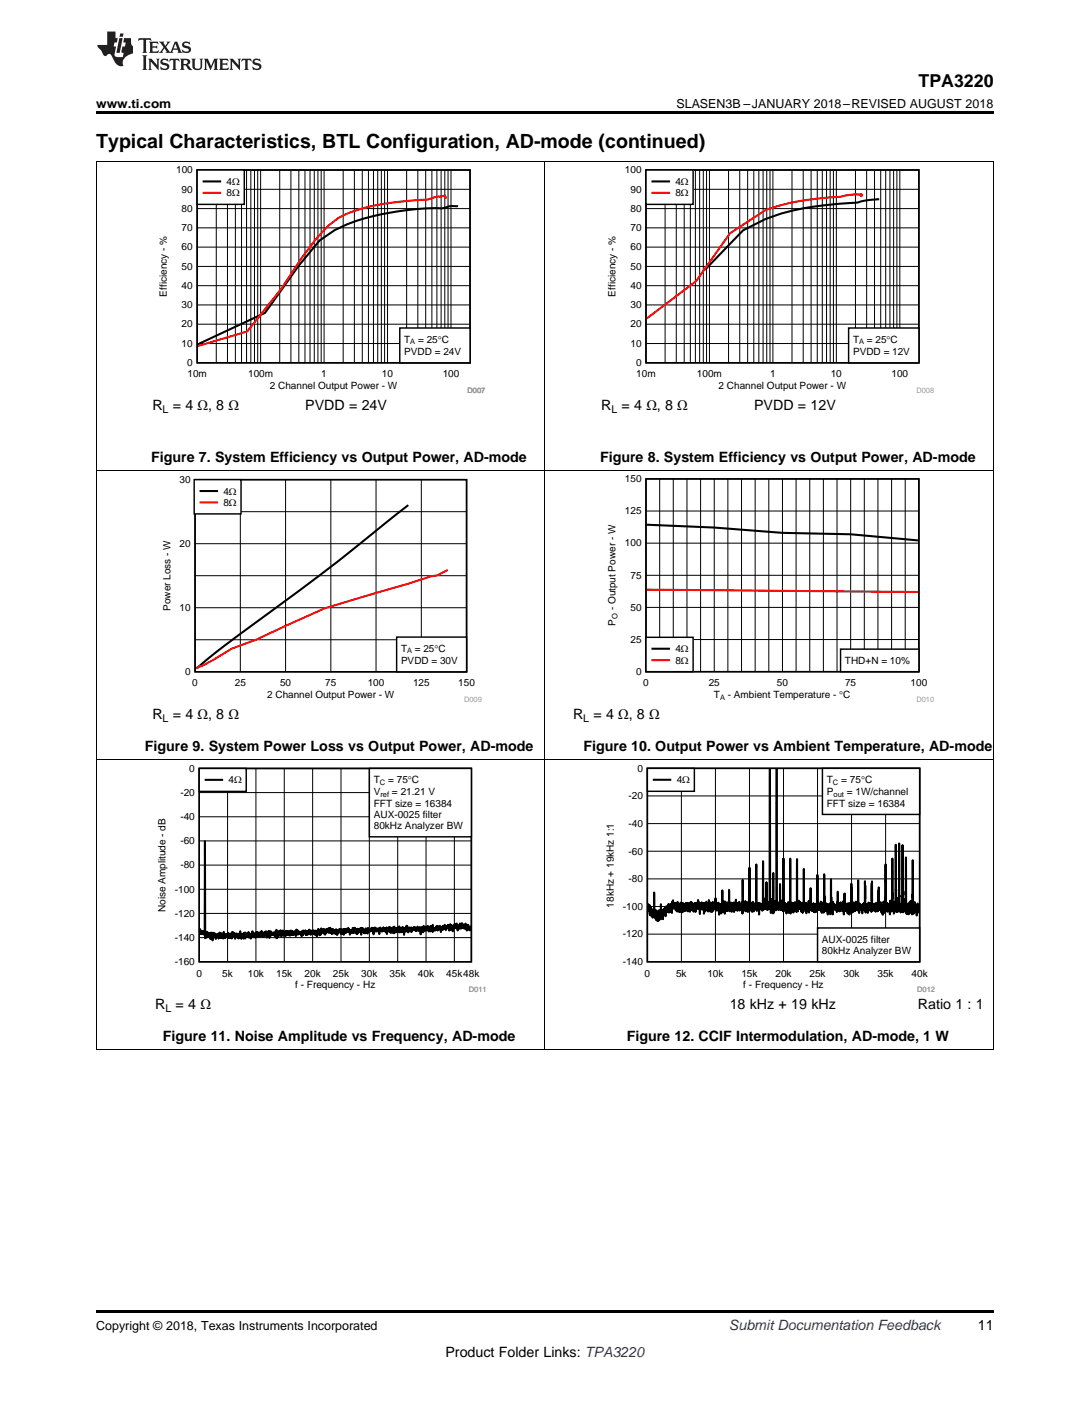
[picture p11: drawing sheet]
<svg xmlns="http://www.w3.org/2000/svg" width="216mm" height="279mm" viewBox="0 0 216 279" stroke-linecap="round" stroke-linejoin="round" font-family="sans-serif">
<path d="M19 208h.2zM196.7 208h.1zM19 259.7h177.8v.5h-177.8z" fill="#000"/>
<path d="M19.1 150.5v57.5M107.9 150.5v57.5M196.8 150.5v57.5M19 208h177.8" fill="none" stroke="#000" stroke-width=".2"/>
<path d="M30.9 151.5h65.2v45.2h-65.2z" fill-rule="evenodd" fill="#fff"/>
<path d="M39.5 152.3h53.9v38.3h-53.9z" fill="none" stroke="#000" stroke-width=".29"/>
<g fill="none" stroke="#000" stroke-width=".2">
<path d="M39.5 157.1h53.9M45.1 152.3v38.3M50.7 152.3v38.3M56.3 152.3v38.3M61.9 152.3v38.3M67.5 152.3v38.3M73.2 152.3v38.3M78.8 152.3v38.3M84.4 152.3v38.3M90 152.3v38.3M39.5 176.2h53.9M39.5 171.4h53.9"/>
<path d="M39.5 166.6h53.9M39.5 161.8h53.9M39.5 185.8h53.9M39.5 181h53.9"/>
</g>
<path d="M93.2 183.9v.4v-.7l-.2 .7-.2-1-.1 .5v-.6l-.1 .9-.1-.5v.8v-.8l-.1 .5-.1-.3v.4l-.1-1.2v.7l-.1 .1-.1-.3v.5l-.2-.5v.2v-.5l-.1 .6-.1-.5v.4l-.1-.8-.1 1.1v-.8l-.2 .8-.1-1v1l-.1-.8-.2 .9-.1-.6v.1v.8l-.2-1.4-.1 .9-.2-.6v.5v-.3l-.1 .3v-.7l-.2 .9v-.6l-.1 .5v-.3l-.1 .9-.1-1.1v.4l-.1-.4-.2 .8-.1-1.1-.2 1.3-.1-1v.5l-.1-.5v.5v-.6l-.1 .6v-.5l-.1 .3-.1-.1-.2 .7-.1-.6v.4l-.1-.4v.4v-.8l-.1 .8-.1-.4-.1 .5-.1-.7v.6l-.1-.3v.4l-.1-.5-.2 1-.1-1.1v.4l-.1-.4v.6l-.1-.6-.1 .6-.1-.6-.1 .8-.1-.8v.6l-.1-.7-.2 .7v-.4l-.1 .6v-.5l-.1 .3v-.3l-.1 .5-.1-.4-.1 .2-.1-.9v1.4l-.1-1.2-.1 .6-.1-.6v.7l-.1-.7-.1 1.1v-.8l-.1 .5-.1-.4-.1 .7-.1-1-.3 .6-.1-.6-.1 .9v-.7l-.1 .4-.2-.4v.4l-.1-.7-.1 1.2-.1-.9-.1 .6-.1-.7-.1 .5v-.3l-.1 1.2v-1.3l-.1 .6v-.6l-.2 .4v-.4l-.1 .7v-.4l-.2 .1v-.6l-.1 .8-.1-.5v.6l-.1-.6-.1 .6v-.7l-.1 .4v-.4l-.1 .4-.1-.5v.5l-.1-.3-.2 .5-.1-.6-.1 .9v-.9l-.1 .8-.1-.7-.1 .5v-.6l-.1 .5v-.4l-.1 .4-.1-.3v.8l-.2-1.3-.1 .6-.1-.6-.1 1.1v-.5l-.1 .5v-.5l-.1 .4v-.5l-.1 .4v-.3l-.1 1.2v-1.4l-.1 .3-.1-.4v.5v-.4l-.1 .7v-.9l-.1 1-.1-.6v.4l-.2-.6v.8l-.1-.6-.1 .3v-.8l-.1 1.1v-.5l-.1-.1v.4l-.1-.7-.2 .9-.1-.8-.1 .9-.2-.9v.6l-.1-.9-.1 1.3v-.7v.4l-.2-.8-.1 1-.2-.9-.1 .9v-.9v.9l-.1-1.1-.1 .9-.1-.9v.9l-.1-.6-.1 .5v-.3l-.1 .2-.1-.3v.3v-.2l-.1 .9v-1.3v.8l-.1-.7v.5l-.1-.4v.7l-.1-.6-.1 .4-.1-.6-.1 .4-.1-.5-.1 .7-.1-.5v.6l-.1-.4-.1 .4-.1-.8-.1 .4v-.4l-.2 1.3-.1-1.2-.2 .6-.1-.3v.4l-.1-.6v.5l-.2-.5v.6l-.1-.8-.2 .9-.1-.8v1.2l-.1-1-.1 .5-.1-.8-.1 .5v-.4l-.1 .6v-.4l-.2 .3v-.2v.4l-.3-.4-.1 .3v-.6l-.1 1.1-.1-.9-.1 .7v-.8l-.1 .6-.1-.6-.1 .9-.1-.6-.2 .5-.1-.9-.1 .6-.1-.5-.1 .6v-.4l-.1 1v-1.3v.9l-.2-.8-.1 .7-.2-.6-.2 .9v-1l-.1 1.1-.1-.8-.1 .5-.1-.8-.1 .7-.1-.9v1l-.2-.8v.8l-.1-.9-.1 1-.1-.5-.1 .4v-.3v.2l-.1-.4v.5v-.5l-.1 .5-.1-.5v.9v-1l-.1 .5-.2-.8-.2 .8-.1-.7-.2 .8-.2-.7-.1 .8v-.8l-.1 1.1-.1-1.1-.2 1-.1-1-.2 1-.1-1-.1 .5-.1-.5-.2 .9v-.6l-.1 .3v-.4l-.1 .5v-.5v1l-.2-1.1-.1 .9v-.9l-.1 .8-.1-.7-.2 .7-.2-.9-.1 .9v-.9l-.1 1v-.8v.7l-.3-1.2-.2 1-.1-.9-.1 .8-.1-.5v.5l-.1-.5-.1 .4v-.5v.6v-.5l-.1 .5-.1-.3v.6l-.1-.7v.9l-.1-1-.1 .9-.1-1v.4l-.1-.4-.1 .7-.2-.5-.1 .6v-.9l-.1 1.3-.1-.7-.1 .5v-.5v.7l-.1-1.1-.1 .4-.1-.5v.4l-.1-.1v.2v-.2l-.1 .3v.8l-.3-1.1-.1 .8-.1-.5v.3l-.1-.6v.6l-.1-.7-.2 .6v-.3v.4l-.1-.5v.4l-.1-.5-.1 .8v-.7l-.1 .7-.3-1v.8v-.4l-.1 .3-.1-.4-.1 .7-.2-.7-.1 .8-.1-1-.1 .6-.2-.4-.1 .4v-.5l-.1 .9v-.7l-.1 .4-.1-.5v1v-.8l-.1 .7-.1-.7-.1 .3-.1 .1v-.4l-.1 .4-.1-.6-.1 .6-.1-.7-.1 .8v-.8l-.1 .5-.1-.7-.1 1.3-.1-.9v.5l-.1-.6-.3 .8-.1-.8-.2 .8-.1-.9-.1 .9-.1-.9-.1 1v-.8l-.3 .7v-.8l-.1 .8-.1-.8v.7l-.2-.4v.4l-.1-.7v1v-.9l-.1 .8-.1-.5v.2l-.2-.4-.1 .8-.1-1.1v.8v-.7l-.3 1-.1-1.2v.9l-.2-.8-.1 .7v-.6l-.1 .8v-.4l-.1 .7-.1-.8v.5l-.1-.3v.9l-.2-1.7-.1 1.6v-1.4l-.2 1.1-.2-.7v.5v-.5l-.1 .4-.1-.4-.1 .4v-.3l-.1 .2-.1-.2v.5v-.8l-.1 .7-.1-.7-.1 1.3-.2-1.4v.8v-.6l-.1 .6-.1-.7-.1 1.2-.2-1.2v.7l-.1-.7-.1 .7v-.6l-.2 .6v-.5l-.1 .9-.1-.5v.5v-.4l-.2 .3v-.6v.5l-.1-1v.8l-.1-.3-.2 .5-.1-.7v.7l-.1-.5-.1 .7-.2-1-.2 .6v-.6l-.2 1.1v-.8l-.2 .5-.2-.6v.6v-.5l-.1 .7-.1-1.2-.1 .8v-.5v.5l-.1-.3-.1 .5v-.2v.7l-.2-.7v.4l-.1-.7-.1 .8-.1-1.1-.1 1v-.8l-.1 .7-.1-.4-.1 .3-.1-.2v.3l-.1-.8v1.2l-.2-1.2-.1 1.2-.2-1-.1 .4v-.3l-.2 .9-.1-.5-.1 .2v-1.2l-.1 1.1v-.1l-.1 .2v-.5l-.1 .7v-.9l-.1 .9-.2-.9-.1 .6-.1-.6-.1 .6-.1-.6v1l-.4-1.2v.5v-.6l-.2 .9-.1-.9v1.3l-.1-1-.1 .9-.1-.9-.2 .8v-.6l-.1 .6v-.8v.8l-.1-.9-.1 .9-.1-.7-.1 .5v-.4l-.1 .4-.1-.4v.6l-.1-.5v.5l-.1-.4-.1 .3-.1-1-.1 1.3v-.9l-.2 .5v-.4v.4l-.2-.7-.1 1v-.7l-.1 .4-.1-.8v1.1l-.2-.7v.8l-.1-1v.6l-.1-.5v.5l-.1-.4-.1 .6-.1-.6v.8l-.1-.9-.1 .2-.1-.4-.1 .8-.1-.6-.1 .6v-.9l-.1 1.5-.1-1.3v.9l-.2-1.1-.1 1.3-.2-1.1-.1 .4v-.6l-.2 .9-.1-.9-.1 .8v-1l-.1 1.2-.1-.8v.7l-.1-.6-.1 .8v-19.2l-.1 18.6v-.2h-.1v-.6l-.3 .6v-.6l-.2 .5-.1-.3v.4l-.2-1.1" fill="none" stroke="#000" stroke-width=".41"/>
<path d="M73.2 152.3h20.2v13.5h-20.2z" fill-rule="evenodd" fill="#fff"/>
<path d="M73.2 152.3h20.2v13.5h-20.2z" fill="none" stroke="#000" stroke-width=".29"/>
<path d="M39.5 152.3h9.3v4.5h-9.3z" fill-rule="evenodd" fill="#fff"/>
<path d="M39.5 152.3h9.3v4.5h-9.3z" fill="none" stroke="#000" stroke-width=".29"/>
<path d="M40.7 154.5h3.3" fill="none" stroke="#000" stroke-width=".41"/>
<path d="M119.7 151.5h65.5v45.2h-65.5z" fill-rule="evenodd" fill="#fff"/>
<path d="M128.2 152.3h54v38.3h-54z" fill="none" stroke="#000" stroke-width=".29"/>
<g fill="none" stroke="#000" stroke-width=".2">
<path d="M128.2 157.7h54M135 152.3v38.3M141.7 152.3v38.3M148.5 152.3v38.3M155.2 152.3v38.3M161.9 152.3v38.3M168.7 152.3v38.3M175.4 152.3v38.3M128.2 179.6h54M128.2 174.2h54M128.2 168.7h54M128.2 163.2h54"/>
<path d="M128.2 185.1h54"/>
</g>
<path d="M152.5 152.4l-.2 27.8-.2-1.4-.1 1.5v-1l-.1 1-.1-5.5v5.1l-.1-.8v1l-.2-2.1v1.5l-.1-.5v.5v-.5l-.1 1.2-.1-1.3v1.3l-.1-9.6v8.7l-.1 1.2-.2-1.4v.9l-.2-.9v1.1l-.1-.5v.4l-.1-1.1v2.2l-.2-2.2v1.4l-.1-1.5-.1 1.4-.1-1.1v1.3v-1.6l-.1 .6v-8.2v7.8v.2l-.1-.3-.1 1.2v-1.2l-.1 1-.1-.6-.1 .5v-.4v1.1l-.2-1.9-.1 2-.1-1.6v1.1l-.1-1.3-.2 1.5-.1-8.5-.1 7.4v.4v-.8v1.7l-.1-1.5-.1 1.1v-1.2l-.1 1.7-.1-1.9-.1 1.8v-1.7l-.1 1.2v-1l-.1 1.5-.1-2-.1 1.7-.1-1.3v1.4l-.2-1.1v1.5l-.1-6.4v6.6l-.1-2.2-.1 1.3-.1-1.1v1v-.7l-.1 .8v-.8l-.1 .4-.1-.6v1.3l-.1-1.7v1.6l-.1-1.1v1l-.1-.9-.1 1.2-.1-1.5-.1 .7-.1-.7v1.4v-2.1l-.1 2-.1-1.1-.1 .9v-.9l-.1 1.5-.1-1.9v1.3l-.1-1.1-.2 1.3v-1.4l-.1 1.8-.1-1.9-.1 1.4-.1-1.1v1.5l-.1-1.3-.1 .7v-3.7l-.1 3.8-.1-1.3v1.7l-.1-1.2v1.2l-.1-1.5-.2 1.5v-1.7l-.1 1.1-.1-1.3v2.5v-2.3l-.1 1.6-.1-1.4-.1 1.6v-2.1l-.1 2.2-.1-4.3-.1 3.3v-.2v.4l-.1-.6v1.7l-.1-1.9-.1 1.1v-1.1l-.2 1.2v-.7l-.1 1.6-.1-2.3-.1 1.2-.1-1v1.1l-.1-1.3-.1 1.5-.1-.8v.7l-.1-2.3v2.2v-1.6l-.1 .8v-.6v1l-.1-.3v.5v-.6l-.1 .8v-1.1l-.1 1v-1.1l-.1 1.5v-1.8l-.2 2v-1.6v1.2l-.2-1.3v1.6l-.1-1.3-.1 1.3v-1.9l-.1 1.6-.1-.7v.4v-1.6l-.1 2.2-.1-1.7v1.7v-1.3l-.2 1.1v-1.1v1l-.1-1.6-.1 1.1v-.8l-.1 .6-.1-.6v1.7l-.1-1.7-.1 2.1v-1.7v.5l-.1-.7v.8v-1.1l-.1 1.3v-.9l-.1 .8-.1-1.3-.1 1.4-.1-1.2-.1 1.1v-1v.8v-.5l-.1 1.7v-1.8l-.1 .8-.1-1.3v1.1v-.9l-.1 .8v-1.5l-.1 1.8-.1-1.2v.9l-.1-.5-.1 .8-.1-1v1.6l-.1-1.7v1.6l-.1-1.6v1.3l-.1-1.2v1.2l-.1-.9v.2v1l-.1-1.2v.5l-.1-.7-.1 1.1-.1-1.4v1.4v-1.3l-.1-.2v1.4l-.1-1.4-.1 1.9-.1-1.4v.5l-.1-.5-.1 1.3v-1.4l-.1 .9v-1.1l-.1 1.6v-1.7l-.1 1.1-.1-1v1.4v-1.2l-.1 1.2v-1.3v1.2l-.1-1.3v.9l-.2-.8v1.4l-.2-1.3v1.1l-.2-1.3v1.8v-1.8l-.1 1.6v-1.5l-.1 1.3v-1.2v1l-.2-1.3v1.8v-1.6l-.2 1.1v-.9l-.1 1.4v-1.6l-.1 .9-.1-1-.1 .7v-1v1.9l-.1-1.5v1.4l-.1-1.6v1.2l-.1-1.1v1.4l-.1-1v.4l-.1-.6v.7l-.1-.9-.1 1-.1-1-.1 .4v-1v1.7l-.2-1.4v2.2v-1.5l-.1 .6v-.8v1.3l-.1-1.3-.1 1.5-.1-1.5v1.3l-.1-1.2-.1 1.5-.1-1.7-.1 1.5-.1-.9v1v-1l-.1 .9-.1-1v.8l-.1-.7-.1 1.9-.1-1.7-.1 1.4v-1.2l-.1 1.1-.1-1-.1 1.9v-1.4v.2v-.3l-.1 .5v-.6v.9l-.1-1.1-.1 1.7-.1-2.8v2.8l-.2-1.5v1.7l-.1-1.9-.1 2.1-.1-1.7v1.6l-.1-1.4v.7v-.4v1.3l-.1-1.4v.5l-.1-.9v1.3l-.1-1.6v1.9l-.1-1.9-.1 1.6-.1-1.7v.8l-.1-.8v.7v-4.1l-.1 4.3-.1-1-.1 1.7-.2-1.6v1.2l-.2-1.7v1.1v-.2v.3v-.7l-.1 .7v-.7v1.1l-.1-2.1-.1 1.1-.2-1v1v-1.3v.6v-.4M152.5 152.4v26.7l.2 .6v-.5v1.7l.2-2.7 .1 1.8v-1.2l.1 .6v-.2v1.8l.1-8v7.9l.2-2.4 .1 1.4v-.4v.7l.1-1.1 .1 1.3 .1-1v.7v-27.7M153.9 152.4v26.1l.1 1.3v-.6v.8l.1-.7 .1 1v-1.3l.1 1.2 .1-1 .1 1v-5v4.8l.1-.8v1.1l.1-1.4v1.5l.1-2 .1 1.3 .1-.7v.9v-.9v1.4l.1-1v1.2l.1-10.5v10.2l.1-1.7v1.8v-1.4l.1 1 .1-1 .1 1.4v-1.2l.2 1.8v-1.8l.2 1.4v-1.4l.1 1v-1.4l.1 2.1 .2-1.8v.5v-.6v1.1l.1-1.2v.5v-9.3l.1 10.9 .2-2.1v1.1l.2-1v.5v-.4v1.1l.1-.9v1.5l.1-1.9 .1 .8v-.5l.1 1.2 .1-1.6v1.6l.1-1.1 .1 .6v-.8l.1 1.6 .1-10.5v9.1v-.1l.1 1.4 .2-2.1 .2 1.7v-1.5l.2 1.1v-.7l.1 1.5 .1-1.2v.9v-1.4l.1 .8v-.6l.1 1.7 .1-1.3v.8l.1-8.1 .1 8.3 .1-1.6 .1 1.4 .1-1.4 .1 2.1 .1-2v1.5l.1-1v.3l.1-.6v.7v-.7l.1 1.3 .1-2 .1 2.3 .1-1.8v1.4v-1l.1 .7v-.5v.2l.1-3.8v3.8v-.7l.1 .9 .1-.7v1.2l.1-1.3 .1 1.2v-.9l.1 .8v-1.3l.1 1.7 .1-1.5v1.6l.1-1.7 .1 1.5 .1-.9v.9l.1-1.6v1.6l.1-1.3v1.3l.1-7.2 .1 6.6v-1l.2 1.3v-1.1v1.1v-.8l.1-.2v.7l.1-.9v1l.1-1.1 .1 .8v-1.1v1.8l.1-1.3 .1 1.7v-2v1l.2-1 .1 1.6v-1.5v1.8l.2-7.6v7.2l.1-1.5 .2 1.7v-1.6l.1 1.4 .2-1.2 .1 2v-2l.1 1.4 .2-1.5v1.3l.1-1.4 .1 2.2v-1.6v1.4l.1-6.8v4.8v-1.2l.1 2.7 .2-1.5v2.2l.1-2.5 .1 1.6 .1-1.2v1.1l.1-1 .1 1v-.7l.1 .4v-.4l.1 .4v-.4v.8l.1-1.1 .1 1.5v-1.9l.1 1.7v-3.8l.1 3.7 .1-1.5 .1 1.5v-1l.1 1.2v-1.4v1.1v-.9l.2 1v-1.6l.1 1.3 .1-1 .1 1.4 .2-1.9 .1 2.6 .2-4.1 .1 3v-.3v.4l.1-.7v1v-1l.1 1 .1-1.3v1.3v-1.4l.1 1.3v-1.3l.1 1.9 .1-1.7v1.3l.1-1.6v2l.1-1.4v1.6l.1-1.7v.8l.1-1.3v1.7l.1-1.8 .1 .9v-4.7l.1 4v-3.2v3.9l.1-.4v1.2v-1.6l.1 1.8v-1.8l.1 1.1v-1.3l.1 1.6v-.7l.1 .9 .2-1.5v1.4l.1-1.8 .1 1.5 .1-.7v.7v-.8l.1 .7v-.6v.4v-.8l.1 .9 .1-5.6v6.1l.1-1.3 .1 1.7v-1.9l.1 1.3v-1.2l.1 1 .1-.8 .1 .6v-.6l.2 1.7 .1-1.8 .1 1v-1l.1 .6v-.8l.2 1.4v-5.8l.2 6.2v-1.5l.1 1.2 .1-1.3 .1 1.2 .1-.6v1.1v-1.5l.1 1.2 .1-1.8v1.5l.1-.9v.9l.1-.7v.5v-1.2l.1 .9v-.7l.1 1v-1l.1 1.5 .1-6 .1 5.9 .1-1.4v1.1l.2-1 .1 1.2v-1l.1 .6 .1-1v1.7l.2-1.4v.8l.1-1.2v1l.1-.6v1.3v-1.1l.2 1 .1-4.7v4.4l.1-.4v.5l.1-1.3 .1 1.2v-1.4l.2 2v-1.1l.2 .9v-1v1.7l.2-2.6 .2 2.2v-1.5l.2 1.1v-9.2l.1 8.6v-.2v.3v-.6l.1 .9 .1-1v1.3l.1-1.6 .1 1.6v-1.3v1.1l.1-.9 .1 .9 .1-.7v.7v-.9l.1 1.7 .1-2.8 .2 2.2 .1-1.7v.4l.1-9.2v10l.1-.5v.9l.1-.7 .1 1.2 .1-2.3v1.4l.2-.7v.7v-12.7l.1 12.6v-.3v1l.2-2.7 .1 2.7 .1-1.3 .1 .9v-.7v.1l.1-12.6v10.6v-.3l.2 3v-1l.1 1.4v-1.7l.2 1.5v-1.2l.1 1v-.7v.5v-.2l.1-12.5 .1 13.3 .2-2.7 .1 2.4 .1-1.7 .1 1.3v-10.2l.1 11.1 .1-2 .1 2.1v-1.3v-.2v1.3l.1-1.6v.6l.1-.7v2l.2-2.4 .2 2.1 .1-2.4 .2 2.7 .1-1.3v.6l.1-10 .1 10.6 .1-1.6 .1 1.4 .1-2.1 .1 1.7v-1.1l.1 1 .1-.8v.6v-.3l.1 1.5 .1-2.4 .1 1.8 .2-1.5v1.1" fill="none" stroke="#000" stroke-width=".41"/>
<path d="M162.9 152.3h19.3v9.1h-19.3z" fill-rule="evenodd" fill="#fff"/>
<path d="M162.9 152.3h19.3v9.1h-19.3z" fill="none" stroke="#000" stroke-width=".29"/>
<path d="M161.9 183.9h20.3v6.7h-20.3z" fill-rule="evenodd" fill="#fff"/>
<path d="M161.9 183.9h20.3v6.7h-20.3z" fill="none" stroke="#000" stroke-width=".29"/>
<path d="M128.2 152.3h9.3v4.5h-9.3z" fill-rule="evenodd" fill="#fff"/>
<path d="M128.2 152.3h9.3v4.5h-9.3z" fill="none" stroke="#000" stroke-width=".29"/>
<path d="M129.5 154.5h3.3" fill="none" stroke="#000" stroke-width=".41"/>
<path d="M19.1 93.3v57.2M107.9 93.3v57.2M196.8 93.3v57.2M19 150.5h177.8" fill="none" stroke="#000" stroke-width=".2"/>
<path d="M31.6 94.2h63.8v45h-63.8z" fill-rule="evenodd" fill="#fff"/>
<path d="M38.6 95h53.8v38.1h-53.8z" fill="none" stroke="#000" stroke-width=".29"/>
<path d="M47.6 95v38.1M56.6 95v38.1M65.5 95v38.1M74.5 95v38.1M83.5 95v38.1M38.6 114.1h53.8M38.6 107.7h53.8M38.6 101.4h53.8M38.6 126.8h53.8M38.6 120.4h53.8" fill="none" stroke="#000" stroke-width=".2"/>
<path d="M80.9 100.1l-2.5 1.9a675 675 0 0 1-33.8 25.9l-5.8 4.5" fill="none" stroke="#000" stroke-width=".41"/>
<path d="M88.7 112.9l-2.1 1.1-1.2 .2-4.8 1.5-16.3 4.8-13.5 6.2-4.9 1.8-3.6 2.3-3.4 1.6" fill="none" stroke="#f00" stroke-width=".41"/>
<path d="M78.6 126.2h13.8v6.9h-13.8z" fill-rule="evenodd" fill="#fff"/>
<path d="M78.6 126.2h13.8v6.9h-13.8z" fill="none" stroke="#000" stroke-width=".29"/>
<path d="M38.5 95h9.2v6.8h-9.2z" fill-rule="evenodd" fill="#fff"/>
<path d="M38.5 95h9.2v6.8h-9.2z" fill="none" stroke="#000" stroke-width=".29"/>
<path d="M39.7 97.3h3.3" fill="none" stroke="#000" stroke-width=".41"/>
<path d="M39.7 99.6h3.3" fill="none" stroke="#f00" stroke-width=".41"/>
<path d="M119.8 94.1h65.2v45.1h-65.2z" fill-rule="evenodd" fill="#fff"/>
<path d="M128 94.9h54v38.2h-54z" fill="none" stroke="#000" stroke-width=".29"/>
<g fill="none" stroke="#000" stroke-width=".2">
<path d="M130.7 94.9v38.2M133.4 94.9v38.2M136.1 94.9v38.2M138.8 94.9v38.2M141.5 94.9v38.2M144.2 94.9v38.2M146.9 94.9v38.2M149.6 94.9v38.2M152.3 94.9v38.2M155 94.9v38.2M157.7 94.9v38.2M160.4 94.9v38.2"/>
<path d="M163.1 94.9v38.2M165.8 94.9v38.2M168.5 94.9v38.2M171.2 94.9v38.2M173.9 94.9v38.2M176.6 94.9v38.2M179.3 94.9v38.2M128 114h54M128 107.6h54M128 101.3h54M128 126.7h54M128 120.4h54"/>
</g>
<path d="M128.1 104l13.4 .5 13.5 1.1 13.5 .3 13.4 1.2" fill="none" stroke="#000" stroke-width=".41"/>
<path d="M128.1 116.8l53.8 .5" fill="none" stroke="#f00" stroke-width=".41"/>
<path d="M166.5 128.6h15.5v4.5h-15.5z" fill-rule="evenodd" fill="#fff"/>
<path d="M166.5 128.6h15.5v4.5h-15.5z" fill="none" stroke="#000" stroke-width=".29"/>
<path d="M128 126.3h9.3v6.8h-9.3z" fill-rule="evenodd" fill="#fff"/>
<path d="M128 126.3h9.3v6.8h-9.3z" fill="none" stroke="#000" stroke-width=".29"/>
<path d="M129.2 128.6h3.3" fill="none" stroke="#000" stroke-width=".41"/>
<path d="M129.2 130.8h3.3" fill="none" stroke="#f00" stroke-width=".41"/>
<path d="M19.1 32.1v61.2M107.9 32.1v61.2M196.8 32.1v61.2M19 93.3h177.8" fill="none" stroke="#000" stroke-width=".2"/>
<path d="M30.9 32.9h65.2v45.1h-65.2z" fill-rule="evenodd" fill="#fff"/>
<path d="M39.1 33.7h54v38.2h-54z" fill="none" stroke="#000" stroke-width=".29"/>
<g fill="none" stroke="#000" stroke-width=".2">
<path d="M39.1 37.5h54M42.8 33.7v38.2M45.1 33.7v38.2M46.6 33.7v38.2M47.8 33.7v38.2M48.8 33.7v38.2M49.7 33.7v38.2M50.4 33.7v38.2M51 33.7v38.2M51.6 33.7v38.2M55.4 33.7v38.2M57.6 33.7v38.2"/>
<path d="M59.2 33.7v38.2M60.4 33.7v38.2M61.4 33.7v38.2M62.2 33.7v38.2M63 33.7v38.2M63.6 33.7v38.2M64.2 33.7v38.2M68 33.7v38.2M70.2 33.7v38.2M71.8 33.7v38.2M73 33.7v38.2M74 33.7v38.2"/>
<path d="M74.8 33.7v38.2M75.5 33.7v38.2M76.2 33.7v38.2M76.8 33.7v38.2M80.5 33.7v38.2M82.8 33.7v38.2M84.3 33.7v38.2M85.5 33.7v38.2M86.5 33.7v38.2M87.4 33.7v38.2M88.1 33.7v38.2M88.7 33.7v38.2"/>
<path d="M89.3 33.7v38.2M39.1 56.6h54M39.1 52.8h54M39.1 49h54M39.1 45.2h54M39.1 41.3h54M39.1 68.1h54M39.1 64.2h54M39.1 60.4h54"/>
</g>
<path d="M90.7 40.9h-.6a5.2 5.2 0 0 0-2.6 .4 51.4 51.4 0 0 0-18.9 3.2l-2.3 1.1-3 2.1-4.1 4.9-6.7 9.4-13.3 6.2" fill="none" stroke="#000" stroke-width=".41"/>
<path d="M88.3 39.3l-.2-.5-.9 .2a4.4 4.4 0 0 0-2.5 .5l-1.5 .1a59.2 59.2 0 0 0-13.1 2.2 14 14 0 0 0-7.4 5.4l-2.9 3.9-4.2 6.2-6.6 8.4-9.8 2.9" fill="none" stroke="#f00" stroke-width=".41"/>
<path d="M79.2 65h13.9v6.9h-13.9z" fill-rule="evenodd" fill="#fff"/>
<path d="M79.2 65h13.9v6.9h-13.9z" fill="none" stroke="#000" stroke-width=".29"/>
<path d="M39.1 33.7h9.3v6.8h-9.3z" fill-rule="evenodd" fill="#fff"/>
<path d="M39.1 33.7h9.3v6.8h-9.3z" fill="none" stroke="#000" stroke-width=".29"/>
<path d="M40.3 36h3.3" fill="none" stroke="#000" stroke-width=".41"/>
<path d="M40.3 38.2h3.3" fill="none" stroke="#f00" stroke-width=".41"/>
<path d="M119.8 32.9h65.2v45.1h-65.2z" fill-rule="evenodd" fill="#fff"/>
<path d="M128 33.7h54v38.2h-54z" fill="none" stroke="#000" stroke-width=".29"/>
<g fill="none" stroke="#000" stroke-width=".2">
<path d="M128 37.5h54M131.7 33.7v38.2M134 33.7v38.2M135.5 33.7v38.2M136.7 33.7v38.2M137.7 33.7v38.2M138.6 33.7v38.2M139.3 33.7v38.2M139.9 33.7v38.2M140.5 33.7v38.2M144.3 33.7v38.2M146.5 33.7v38.2"/>
<path d="M148.1 33.7v38.2M149.3 33.7v38.2M150.3 33.7v38.2M151.1 33.7v38.2M151.9 33.7v38.2M152.5 33.7v38.2M153.1 33.7v38.2M156.9 33.7v38.2M159.1 33.7v38.2M160.7 33.7v38.2M161.9 33.7v38.2M162.9 33.7v38.2"/>
<path d="M163.7 33.7v38.2M164.4 33.7v38.2M165.1 33.7v38.2M165.7 33.7v38.2M169.4 33.7v38.2M171.7 33.7v38.2M173.2 33.7v38.2M174.4 33.7v38.2M175.4 33.7v38.2M176.3 33.7v38.2M177 33.7v38.2M177.6 33.7v38.2"/>
<path d="M178.2 33.7v38.2M128 56.6h54M128 52.8h54M128 49h54M128 45.2h54M128 41.3h54M128 68.1h54M128 64.2h54M128 60.4h54"/>
</g>
<path d="M174.1 39.5l-2.2 .2a16.7 16.7 0 0 1-5.2 .6 56.6 56.6 0 0 0-15.1 3.1l-4.4 2.2-7.6 7.9" fill="none" stroke="#000" stroke-width=".41"/>
<path d="M170.8 38.5l-.2 .4v-.4l-.1 .2-.3-.2-.8-.1-.9 .2a21.9 21.9 0 0 1-5.2 .6 47.3 47.3 0 0 0-11.6 2.4l-7.1 4.6-6.7 9.5-9.8 7.4" fill="none" stroke="#f00" stroke-width=".41"/>
<path d="M168.1 65h13.9v6.9h-13.9z" fill-rule="evenodd" fill="#fff"/>
<path d="M168.1 65h13.9v6.9h-13.9z" fill="none" stroke="#000" stroke-width=".29"/>
<path d="M128 33.7h9.3v6.8h-9.3z" fill-rule="evenodd" fill="#fff"/>
<path d="M128 33.7h9.3v6.8h-9.3z" fill="none" stroke="#000" stroke-width=".29"/>
<path d="M129.2 36h3.3" fill="none" stroke="#000" stroke-width=".41"/>
<path d="M129.2 38.2h3.3" fill="none" stroke="#f00" stroke-width=".41"/>
<path d="M19 32h177.8" fill="none" stroke="#000" stroke-width=".2"/>
<path d="M19 22h177.8v.5h-177.8z" fill="#000"/>
<g fill="#231f20">
<path d="M27.5 7.6l-.1 .5 .4-.2h.6v.1v2.1l-.2 .4h1l-.3-.4v-2.1l.1-.1h.5l.5 .2-.2-.5zM29.5 8.3l.2 .3v1.5l-.2 .4h1.8l.2-.6a1.04 1.04 0 0 1-1.3 .2v-.7h.6l.3 .2v-.6l-.3 .2h-.6v-.6l.8-.1 .4 .3-.2-.5zM31.5 8.3l.9 1.1-.9 1.1h.8l-.2-.2 .5-.7 .4 .7-.2 .2h1.5l-.1-.2 .1-.4h.9l.1 .4-.2 .2h1l-.3-.3-.7-1.9h-.5l-.9 2-.8-1 .9-1h-.8l.1 .3-.3 .5-.4-.6 .2-.2zM34.7 8.6l.4 1h-.7zM36.3 8.4a.63 .63 0 0 0-.2 .7 .63 .63 0 0 0 .6 .4l.6 .2 .1 .2a.75 .75 0 0 1-.7 .4 .75 .75 0 0 1-.6-.5l.1 .7 .1-.1a1.11 1.11 0 0 0 1.5-.6 1.13 1.13 0 0 0-1.2-.8l-.1-.4a1.04 1.04 0 0 1 1.2 .2l-.2-.5-.1 .1-.5-.2zM28.2 10.9l.2 .4v2.2l-.2 .4h1l-.3-.4v-2.2l.3-.4zM29.3 11.6l.3 .4v1.5l-.3 .4h.8l-.2-.4v-1.3l1.5 1.7v-1.9l.2-.4h-.7l.2 .4v.9l-1.1-1.3zM32 11.8a.62 .62 0 0 0-.2 .7 .62 .62 0 0 0 .6 .4l.6 .1 .1 .3a.76 .76 0 0 1-.7 .3 .76 .76 0 0 1-.6-.4l.1 .7 .1-.1a1.11 1.11 0 0 0 1.5-.6 1.13 1.13 0 0 0-1.2-.8l-.1-.4a1.04 1.04 0 0 1 1.2 .2l-.2-.6-.1 .1-.5-.1zM33.7 11.6l-.2 .6a.61 .61 0 0 1 .8-.3v1.6l-.2 .4h.9l-.2-.4v-1.6a.63 .63 0 0 1 .8 .3l-.2-.6zM35.6 11.6l.3 .4v1.5l-.3 .4h1l-.2-.2v-.8l.5 .2a.76 .76 0 0 0 1.2 .7l-1-1a.58 .58 0 0 0 .6-.5 .58 .58 0 0 0-.5-.6zM36.4 11.9h.1a.45 .45 0 0 1 .5 .1 .45 .45 0 0 1 .1 .5l-.7 .2zM37.9 11.6l.2 .2a2.17 2.17 0 0 0 .3 1.9 .99 .99 0 0 0 1.6-.6v-1.1l.2-.4h-.7l.2 .2a1.92 1.92 0 0 1-.2 1.8 .6 .6 0 0 1-.9-.5v-1.1l.2-.4zM40.4 11.6l.2 .4v1.5l-.2 .4h.7l-.2-.4v-1.4l.8 1.8 .8-1.8v1.4l-.2 .4h.9l-.2-.4v-1.5l.2-.4h-.8l-.6 1.5-.6-1.5zM43.4 11.6l.2 .4v1.5l-.2 .4h1.8l.2-.6a1.04 1.04 0 0 1-1.3 .1v-.6h.5l.4 .2v-.6l-.4 .2h-.5v-.7h.8l.3 .3-.1-.6zM45.5 11.6l.2 .4v1.5l-.2 .4h.7l-.2-.4v-1.3l1.5 1.7v-1.9l.2-.4h-.7l.2 .4v.9l-1.1-1.3zM47.9 11.6l-.1 .6a.61 .61 0 0 1 .8-.3v1.6l-.3 .4h1l-.3-.4 .1-1.6a.63 .63 0 0 1 .7 .3l-.1-.6zM50.2 11.8a.62 .62 0 0 0-.2 .7 .62 .62 0 0 0 .6 .4l.6 .1 .2 .3a.76 .76 0 0 1-.8 .3 .76 .76 0 0 1-.6-.4l.1 .7 .2-.1a1.11 1.11 0 0 0 1.5-.6 1.13 1.13 0 0 0-1.3-.8l-.1-.4a1.04 1.04 0 0 1 1.2 .2l-.1-.6-.2 .1-.5-.1z"/>
<path d="M21.2 6.3v2.6h-1.9l.1 .4 .7 .9a.91 .91 0 0 0 1 .8 .56 .56 0 0 1 .5-.3 .56 .56 0 0 1 .5 .3l.4 .8a1.53 1.53 0 0 0 1.9 1.2 1.54 1.54 0 0 1 1-2.1l.9-.3v-1.4a1.52 1.52 0 0 1-.3-1.6h-1.4l-.2 .8h.5l-.2 .8h-.4l-.2 1v.2l.4 .1-.2 .8a1.93 1.93 0 0 1-1.6-.3l.3-1.8h-.5l.2-.8h.4l.2-.8h-.4v-1.3zM23.6 7.6l-.6 2.9h.7l.6-2.9zM23.8 6.6l-.1 .7h.6l.2-.7z"/>
</g>
<text font-size="3.9" x="19" y="29.3">Typical Characteristics, BTL Configuration, AD-mode (continued)</text>
<text font-size="3.5" x="181.9" y="17.3">TPA3220</text>
<g font-size="2.8">
<text x="30.2" y="81.2">R</text>
<text x="34.2" y="81.2">= 4 Ω, 8 Ω</text>
<text x="60.5" y="81.2">PVDD = 24V</text>
<text x="119.1" y="81.2">R</text>
<text x="123.1" y="81.2">= 4 Ω, 8 Ω</text>
<text x="149.4" y="81.2">PVDD = 12V</text>
<text x="30" y="91.5">Figure 7. System Efficiency vs Output Power, AD-mode</text>
<text x="118.9" y="91.5">Figure 8. System Efficiency vs Output Power, AD-mode</text>
<text x="30.2" y="142.4">R</text>
<text x="34.2" y="142.4">= 4 Ω, 8 Ω</text>
<text x="113.5" y="142.4">R</text>
<text x="117.5" y="142.4">= 4 Ω, 8 Ω</text>
<text x="28.7" y="148.8">Figure 9. System Power Loss vs Output Power, AD-mode</text>
<text x="115.6" y="148.8">Figure 10. Output Power vs Ambient Temperature, AD-mode</text>
<text x="30.8" y="199.9">R</text>
<text x="34.8" y="199.9">= 4 Ω</text>
<text x="144.5" y="199.9">18 kHz + 19 kHz</text>
<text x="181.8" y="199.9">Ratio 1 : 1</text>
<text x="32.3" y="206.3">Figure 11. Noise Amplitude vs Frequency, AD-mode</text>
<text x="124.1" y="206.3">Figure 12. CCIF Intermodulation, AD-mode, 1 W</text>
<text x="193.7" y="263.6">11</text>
<text x="88.2" y="268.9">Product Folder Links: TPA3220</text>
</g>
<text font-size="2.8" fill="#0000c8" x="144.4" y="263.6">Submit Documentation Feedback</text>
<g font-size="2.5">
<text x="19" y="21.4">www.ti.com</text>
<text x="134" y="21.4">SLASEN3B –JANUARY 2018–REVISED AUGUST 2018</text>
<text x="19" y="263.6">Copyright © 2018, Texas Instruments Incorporated</text>
</g>
<g font-size="2.1">
<text x="32.2" y="81.8">L</text>
<text x="121.1" y="81.8">L</text>
<text x="32.2" y="143">L</text>
<text x="115.5" y="143">L</text>
<text x="32.8" y="200.5">L</text>
</g>
<g font-size="2">
<text x="34.9" y="34.3">100</text>
<text x="123.8" y="34.3">100</text>
<text x="36" y="42">80</text>
<text x="36" y="38.2">90</text>
<text x="44.9" y="36.7">4:</text>
<text x="44.9" y="38.9">8:</text>
<text x="124.9" y="42">80</text>
<text x="124.9" y="38.2">90</text>
<text x="133.8" y="36.7">4:</text>
<text x="133.8" y="38.9">8:</text>
<text x="36" y="45.8">70</text>
<text x="124.9" y="45.8">70</text>
<text x="36" y="53.4">50</text>
<text x="36" y="49.6">60</text>
<text x="124.9" y="53.4">50</text>
<text x="124.9" y="49.6">60</text>
<text x="33" y="58.8" transform="rotate(-90 33 58.8)">Efficiency - %</text>
<text x="36" y="57.3">40</text>
<text x="121.9" y="58.8" transform="rotate(-90 121.9 58.8)">Efficiency - %</text>
<text x="124.9" y="57.3">40</text>
<text x="36" y="64.9">20</text>
<text x="36" y="61.1">30</text>
<text x="124.9" y="64.9">20</text>
<text x="124.9" y="61.1">30</text>
<text x="36" y="68.7">10</text>
<text x="80.1" y="67.9">T</text>
<text x="80.1" y="70.3">PVDD = 24V</text>
<text x="82.8" y="67.9">= 25</text>
<text x="86.7" y="67.9">q</text>
<text x="87.5" y="67.9">C</text>
<text x="124.9" y="68.7">10</text>
<text x="169" y="67.9">T</text>
<text x="169" y="70.3">PVDD = 12V</text>
<text x="171.7" y="67.9">= 25</text>
<text x="175.6" y="67.9">q</text>
<text x="176.4" y="67.9">C</text>
<text x="37.1" y="72.5">0</text>
<text x="37.1" y="74.8">10m</text>
<text x="49.2" y="74.8">100m</text>
<text x="53.4" y="77.1">2 Channel Output Power - W</text>
<text x="63.6" y="74.8">1</text>
<text x="75.7" y="74.8">10</text>
<text x="87.7" y="74.8">100</text>
<text x="126" y="72.5">0</text>
<text x="126" y="74.8">10m</text>
<text x="138.1" y="74.8">100m</text>
<text x="142.3" y="77.1">2 Channel Output Power - W</text>
<text x="152.5" y="74.8">1</text>
<text x="164.6" y="74.8">10</text>
<text x="176.6" y="74.8">100</text>
<text x="35.6" y="95.7">30</text>
<text x="123.8" y="95.5">150</text>
<text x="44.3" y="98">4:</text>
<text x="44.3" y="100.3">8:</text>
<text x="123.8" y="101.9">125</text>
<text x="35.6" y="108.4">20</text>
<text x="123.8" y="108.3">100</text>
<text x="124.9" y="114.6">75</text>
<text x="33.7" y="121" transform="rotate(-90 33.7 121)">Power Loss - W</text>
<text x="35.6" y="121.1">10</text>
<text x="121.9" y="124" transform="rotate(-90 121.9 124)">P</text>
<text x="121.9" y="120.9" transform="rotate(-90 121.9 120.9)">- Output Power - W</text>
<text x="124.9" y="121">50</text>
<text x="79.4" y="129.1">T</text>
<text x="79.4" y="131.6">PVDD = 30V</text>
<text x="82.2" y="129.1">= 25qC</text>
<text x="124.9" y="127.4">25</text>
<text x="133.8" y="129.3">4:</text>
<text x="133.8" y="131.5">8:</text>
<text x="167.4" y="131.5">THD+N = 10%</text>
<text x="36.7" y="133.8">0</text>
<text x="38.1" y="136">0</text>
<text x="46.5" y="136">25</text>
<text x="55.5" y="136">50</text>
<text x="64.4" y="136">75</text>
<text x="72.9" y="136">100</text>
<text x="81.8" y="136">125</text>
<text x="90.8" y="136">150</text>
<text x="126" y="133.7">0</text>
<text x="127.4" y="136">0</text>
<text x="140.4" y="136">25</text>
<text x="153.9" y="136">50</text>
<text x="167.4" y="136">75</text>
<text x="180.4" y="136">100</text>
<text x="52.9" y="138.3">2 Channel Output Power - W</text>
<text x="141.4" y="138.3">T</text>
<text x="144.2" y="138.3">- Ambient Temperature - qC</text>
<text x="37.5" y="152.9">0</text>
<text x="45.3" y="155.2">4:</text>
<text x="74" y="155.2">T</text>
<text x="76.9" y="155.2">= 75qC</text>
<text x="126.2" y="152.9">0</text>
<text x="134" y="155.2">4</text>
<text x="135.1" y="155.2">:</text>
<text x="163.8" y="155.2">T</text>
<text x="166.6" y="155.2">= 75qC</text>
<text x="35.7" y="157.7">-20</text>
<text x="74" y="159.8">FFT size = 16384</text>
<text x="74" y="157.6">V</text>
<text x="77.6" y="157.6">= 21.21 V</text>
<text x="124.5" y="158.4">-20</text>
<text x="163.8" y="157.6">P</text>
<text x="163.8" y="159.8">FFT size = 16384</text>
<text x="167.7" y="157.6">= 1W/channel</text>
<text x="35.7" y="167.3">-60</text>
<text x="35.7" y="162.5">-40</text>
<text x="74" y="162.1">AUX-0025 filter</text>
<text x="74" y="164.3">80kHz Analyzer BW</text>
<text x="124.5" y="163.9">-40</text>
<text x="35.7" y="172.1">-80</text>
<text x="124.5" y="169.3">-60</text>
<text x="34.6" y="176.9">-100</text>
<text x="121.6" y="179.8" transform="rotate(-90 121.6 179.8)">18kHz + 19kHz 1:1</text>
<text x="124.5" y="174.8">-80</text>
<text x="32.8" y="180.8" transform="rotate(-90 32.8 180.8)">Noise Amplitude - dB</text>
<text x="34.6" y="181.6">-120</text>
<text x="123.4" y="185.8">-120</text>
<text x="123.4" y="180.3">-100</text>
<text x="34.6" y="191.2">-160</text>
<text x="34.6" y="186.4">-140</text>
<text x="123.4" y="191.2">-140</text>
<text x="162.8" y="186.8">AUX-0025 filter</text>
<text x="162.8" y="189">80kHz Analyzer BW</text>
<text x="38.9" y="193.5">0</text>
<text x="44" y="193.5">5k</text>
<text x="49.1" y="193.5">10k</text>
<text x="54.7" y="193.5">15k</text>
<text x="58.5" y="195.8">f - Frequency - Hz</text>
<text x="60.3" y="193.5">20k</text>
<text x="65.9" y="193.5">25k</text>
<text x="71.6" y="193.5">30k</text>
<text x="77.2" y="193.5">35k</text>
<text x="82.8" y="193.5">40k</text>
<text x="88.4" y="193.5">45k48k</text>
<text x="127.7" y="193.5">0</text>
<text x="133.9" y="193.5">5k</text>
<text x="140.1" y="193.5">10k</text>
<text x="146.8" y="193.5">15k</text>
<text x="147.2" y="195.8">f - Frequency - Hz</text>
<text x="153.6" y="193.5">20k</text>
<text x="160.3" y="193.5">25k</text>
<text x="167.1" y="193.5">30k</text>
<text x="173.8" y="193.5">35k</text>
<text x="180.6" y="193.5">40k</text>
</g>
<g font-size="1.5">
<text x="81.3" y="68.2">A</text>
<text x="170.2" y="68.2">A</text>
<text x="122.3" y="122.7" transform="rotate(-90 122.3 122.7)">O</text>
<text x="80.6" y="129.5">A</text>
<text x="142.6" y="138.6">A</text>
<text x="75.2" y="155.5">C</text>
<text x="165" y="155.5">C</text>
<text x="75.4" y="158">ref</text>
<text x="165.1" y="157.9">out</text>
</g>
<g font-size="1.5" fill="#999">
<text x="92.6" y="77.9">D007</text>
<text x="181.5" y="77.9">D008</text>
<text x="91.9" y="139.1">D009</text>
<text x="181.5" y="139.1">D010</text>
<text x="92.9" y="196.6">D011</text>
<text x="181.7" y="196.6">D012</text>
</g>
</svg>
